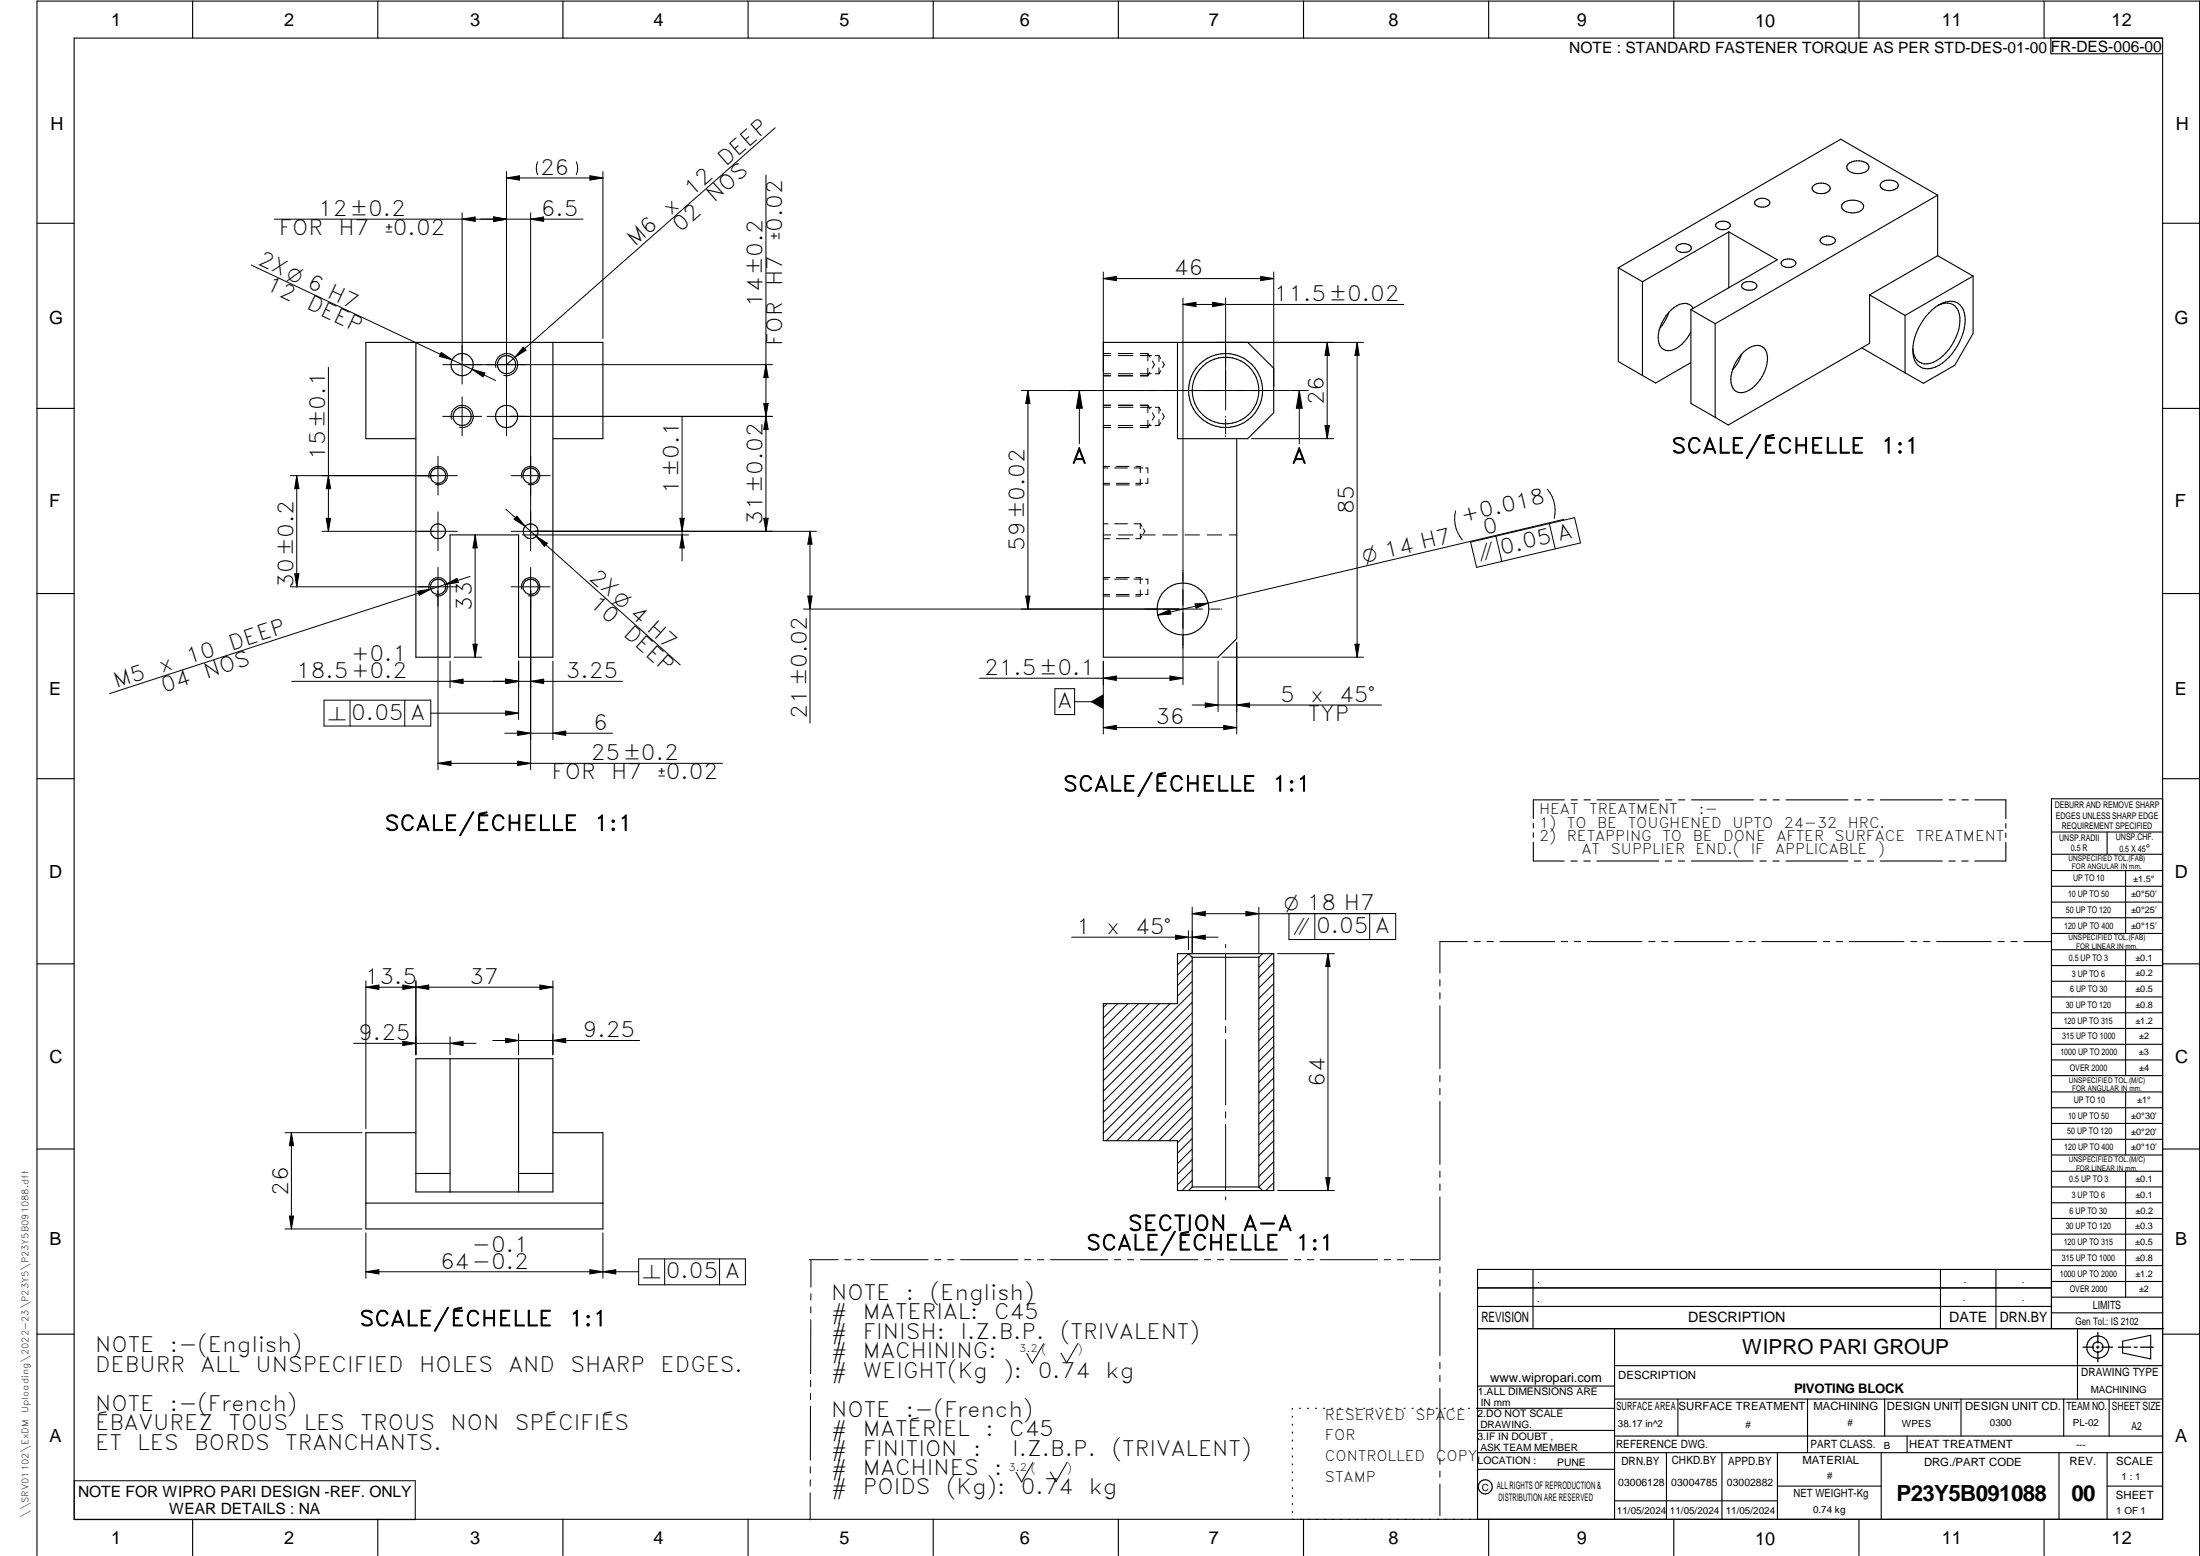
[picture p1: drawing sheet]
<svg xmlns="http://www.w3.org/2000/svg" width="594mm" height="420mm" viewBox="0 0 594 420" stroke-linecap="round" stroke-linejoin="round" font-family="sans-serif">
<g fill="none" stroke="#000" stroke-width=".3">
<path d="M20 10.3h564v400h-564zM52 .3v10M102 .3v10M152 .3v10M202 .3v10M252 .3v10M302 .3v10M352 .3v10M402 .3v10M452 .3v10M502 .3v10M552 .3v10"/>
<path d="M553.8 10.3v4.2h30.2M474.1 54.1a2.81 2.81 0 0 1 3.8 .3 1.4 1.4 0 0 1-1.7 1.5 2.03 2.03 0 0 1-2.4-1.2zM489.7 50.2a3.3 3.3 0 0 1 4.5 .3 1.56 1.56 0 0 1-1.8 1.7l-.6 .1a2.17 2.17 0 0 1-2.5-1.5zM497.6 54.9a4.3 4.3 0 0 1 5.3 0 1.39 1.39 0 0 1-.9 2.3 4 4 0 0 1-4.6-1v-.9zM499 44.3a4.4 4.4 0 0 1 5.4 0 1.38 1.38 0 0 1-1 2.3 3.9 3.9 0 0 1-4.6-1l-.1-.5zM508 49.3a3.4 3.4 0 0 1 4.5 .4 1.21 1.21 0 0 1-1.1 1.6 2.75 2.75 0 0 1-3.7-1.3zM523.2 52.7l-60 34.7M523.2 52.7l-26.1-15.1-60.1 34.7M523.2 52.7v16.3M10 60.3h10M437 72.3v25.3l6.5 3.8M437 72.3l6.5 3.8"/>
<path d="M443.5 76.1v25.3M452.9 66.3a2.81 2.81 0 0 1 3.7 .3 1.37 1.37 0 0 1-1.7 1.6h-.5a1.37 1.37 0 0 1-1.7-1.6zM463.6 60.2a2.77 2.77 0 0 1 3.6 .3 1.38 1.38 0 0 1-1.7 1.5 1.93 1.93 0 0 1-2.2-1.1zM466.8 62.6l13.1 7.5-23.3 13.5M466.8 62.6v15.1M466.8 62.6l-23.3 13.5M470.6 76.5a2.87 2.87 0 0 1 3.7 .4 1.36 1.36 0 0 1-1.7 1.5 1.92 1.92 0 0 1-2.3-1.2zM481.3 70.4a2.77 2.77 0 0 1 3.6 .3 1.35 1.35 0 0 1-1.7 1.5h-.5a1.35 1.35 0 0 1-1.7-1.5zM491.8 64.3a2.81 2.81 0 0 1 3.7 .3 1.4 1.4 0 0 1-1.6 1.5 2.03 2.03 0 0 1-2.4-1.2zM504.9 79.6l9.5 5.6M504.9 79.6v13.1l-38.2 22.1-3.5-2.1M523.2 69l9.6 5.5"/>
<path d="M523.2 69l-18.3 10.6M532.8 74.5v15.5l-5 8.6-8.4 4.9-5-2.8M532.8 74.5l-18.4 10.7M584 60.3h10M112.3 92.5v85h9.2v-33.1h18.5v33.1h9.3v-85M318 92.5v25.9h18.9l7.1-6.9v-12.1l-7.1-6.9h-39v85h31l5.1-5v-54.1M450.7 84.3l-.8 1.8-1.7 2.5M456.6 83.6l6.6 3.8M456.6 83.6v25.3l6.6 3.8M456.6 97.9l-9.5 5.5-3.6-2M457.2 83.3a2.9 2.9 0 0 0-4.4-.7 10.1 10.1 0 0 0-4.8 10.2 2.86 2.86 0 0 0 4.6 1.3 10.6 10.6 0 0 0 4-4.5M463.2 87.4v25.3"/>
<path d="M470.3 95.6l-1.3 2.7-1.2 1.6M470.8 95.1a4.6 4.6 0 0 1 5-1.5 3.9 3.9 0 0 1 1.4 4.1 10.2 10.2 0 0 1-6.4 8.3 2.71 2.71 0 0 1-3.4-2.6 10.7 10.7 0 0 1 3.4-8.3zM502.7 93.9l11.7 6.8M514.4 85.2v15.5M521.8 83.7a6.3 6.3 0 0 1 6.8-1.9 6.2 6.2 0 0 1 1.8 6.8 15.7 15.7 0 0 1-7.7 10.5 4.1 4.1 0 0 1-6.1-3.5 15.2 15.2 0 0 1 5.2-11.9zM523.2 82.5a3.8 3.8 0 0 1 4.1-.3 3.8 3.8 0 0 1 1.9 3.5 13.8 13.8 0 0 1-7.2 12.1 3.7 3.7 0 0 1-3.9-.1 3.7 3.7 0 0 1-1.6-3.6M10 110.3h10M112.3 118.4h-13.5v-25.9h64v25.9h-13.5M584 110.3h10M10 160.3h10M584 160.3h10M10 210.3h10"/>
<path d="M422.4 216h-8.3v5M424.3 216h1.7M427.7 216h1.8M431.2 216h16.8M449.7 216h1.8M453.3 216h1.6M456.8 216h16.7M475.3 216h1.7M478.8 216h1.7M482.3 216h16.7M500.8 216h1.7M504.3 216h1.7"/>
<path d="M507.8 216h16.7M526.3 216h1.7M529.8 216h1.7M533.3 216h8.3v5.1M584 215.7h-30v143.1M584 210.3h10M414.1 222.3v1.3M414.1 224.9v1.2M414.1 227.4v5.1h8.3M424.2 232.5h1.7M427.7 232.5h1.7M431.2 232.5h16.7"/>
<path d="M449.7 232.5h1.7M453.2 232.5h1.7M456.7 232.5h16.7M475.2 232.5h1.8M478.7 232.5h1.7M482.3 232.5h16.7M500.8 232.5h1.6M504.3 232.5h1.7M507.7 232.5h16.8M526.3 232.5h1.7M529.8 232.5h1.7M541.6 227.5v5h-8.3"/>
<path d="M541.6 222.4v1.2M541.6 224.9v1.2M554 224.7h30M554 230.7h30M554 235.1h30M554 239.3h30M569 224.7v6M574 235.1v17M320.9 257.5l1 1M321.9 258.5h18M321.9 258.5v62M339.9 258.5v62"/>
<path d="M340.9 257.5l-1 1M554 243.6h30M554 247.8h30M554 252.1h30M554 256.5h30M574 256.5v33.9M10 260.3h10M297.9 271h20.1v-13.5h26v64h-26v-13.5h-20.1zM554 260.7h30M554 265h30M554 269.2h30M554 273.5h30"/>
<path d="M554 277.7h30M584 260.3h10M112.3 285.9h37v36h-37zM121.5 285.9v36M140 285.9v36M554 282h30M554 286.2h30M554 290.4h30M554 294.9h30M554 299.1h30M574 294.9v17M10 310.3h10"/>
<path d="M112.3 305.9h-13.5v26h64v-26h-13.5M112.3 316.9h9.2M140 316.9h9.3M554 303.4h30M554 307.6h30M554 311.9h30M554 316.3h30M574 316.3v34M584 310.3h10M98.8 324.9h64M321.9 320.5h18M321.9 320.5l-1 1"/>
<path d="M339.9 320.5l1 1M554 320.5h30M554 324.8h30M554 329h30M554 333.2h30M554 337.5h30M399 358.8h185.2M399 352.8h155M399 347.8h155M414 342.8v16M436 358.8v51.5M524 342.8v16"/>
<path d="M539 342.8v16M554 341.8h30M554 346h30M554 350.3h30M554 354.5h30M554 342.8h-155v67.5M561 358.8v19M10 360.3h10M399 374.3h37M436 377.8h148M453.1 377.8v10M488.1 377.8v14.5"/>
<path d="M508.9 377.8v10M529.5 377.8v10M557.3 377.8v10M569.5 377.8v10M573.2 362.2l7.6-1.6v6.3l-7.6-1.6zM584 368.8h-148M584 360.3h10M349 380.3v.3M349 382.4v.3M349 384.6v.3M349 386.7v.3M349 388.8v.3"/>
<path d="M349 391v.3M349 393.1v.3M349 395.3v.3M349 397.4v.3M349 399.5v.3M350.9 380.3h.2M353.1 380.3h.2M355.2 380.3h.3M357.4 380.3h.3M359.6 380.3h.3M361.7 380.3h.3M363.9 380.3h.3"/>
<path d="M366.1 380.3h.3M368.3 380.3h.2M370.4 380.3h.3M372.6 380.3h.3M374.8 380.3h.3M376.9 380.3h.4M379.1 380.3h.3M381.3 380.3h.3M383.4 380.3h.4M385.6 380.3h.3M387.8 380.3h.3M390 380.3h.3"/>
<path d="M392.2 380.3h.3M394.3 380.3h.3M396.5 380.3h.3M398.7 380.3h37.3M399 396.7h37M399 392.3h185M399 386.2h37M436 387.8h148M450 392.3v18M465 392.3v18M480 392.3v18M508 392.3v18"/>
<path d="M515 387.8v4.5M556 392.3v18M569 392.3v18M52 410.3v9.7M102 410.3v9.7M152 410.3v9.7M202 410.3v9.7M252 410.3v9.7M302 410.3v9.7M349 401.7v.3M349 403.8v.4M349 406v.3"/>
<path d="M349 408.1v.3M352 410.3v9.7M402 410.3v9.7M436 405.3h44M452 410.3v9.7M480 401.3h28M502 410.3v9.7M552 410.3v9.7M569 401.3h15M10 420v-419.7h584v419.7"/>
<circle cx="124.8" cy="98.5" r="3"/>
<circle cx="136.8" cy="98.4" r="2.48"/>
<circle cx="124.8" cy="112.5" r="2.46"/>
<circle cx="136.8" cy="112.5" r="3"/>
<circle cx="330.9" cy="105.4" r="9"/>
<circle cx="330.9" cy="105.5" r="10"/>
<circle cx="118.3" cy="128.4" r="2.08"/>
<circle cx="143.3" cy="128.5" r="2.08"/>
<circle cx="118.3" cy="158.4" r="2.06"/>
<circle cx="118.3" cy="143.5" r="2"/>
<circle cx="143.3" cy="143.4" r="1.99"/>
<circle cx="143.3" cy="158.4" r="2.06"/>
<circle cx="319.4" cy="164.5" r="7"/>
<circle cx="566.5" cy="363.7" r="1.39"/>
<circle cx="566.5" cy="363.8" r="3"/>
<circle cx="401.1" cy="401.5" r="1.9"/>
</g>
<g fill="none" stroke="#000" stroke-width=".27">
<path d="M209.3 34.5l-72.5 64M74.1 59.2h83.3M124.8 59.2l3.5-.6v1.2zM124.8 57.4v46.3M133.3 58.6l3.5 .6-3.5 .6zM136.8 48h26M136.8 48l3.5-.5v1.1zM136.8 46.3v71.4M143.3 57.4v91.3M143.3 59.2l3.5-.6v1.2zM145.2 43.7a4.1 4.1 0 0 0 0 3.5M155.6 43.7a4.1 4.1 0 0 1 0 3.5"/>
<path d="M159.3 47.5l3.5 .5-3.5 .6zM162.8 46.3v45.1M206.8 47.3v96.2M67.9 71.6l54.2 25.6M297.9 75.2l3.5-.6v1.2zM297.9 73.4v27M297.9 75.2h46.1M340.4 74.6l3.6 .6-3.6 .6zM344 73.4v31M88.7 99.2v44.3M119.2 95.2l2.9 2-3.4-1zM119.5 98.5h89.1"/>
<path d="M122.1 97.2l11.8 5.5M127.5 99.7l3.4 1-.5 1.1zM133.9 99.2a3 3 0 0 1 2.6-3.7 3 3 0 0 1 3.3 3.2 3 3 0 0 1-3.8 2.6M141.3 93.7l.8 .9-3 1.9zM206.8 98.5l.6 3.4h-1.2zM297.9 95.5h2M297.9 96h2M302 95.5h3.9M302 96h3.9M307.9 95.5h2.1M308 96h2.9M310 95.5l.6 .9"/>
<path d="M310 95.5v1.9M310 99.4v2.1M311.2 97.5l.5 1-.6 .9M312 96h1M313 96v1.6M313 99.3v1.6M313 96l.4 .8M313.9 97.7l.5 .8-.5 .8M319 92.5h49.2M319.4 80.5v104.4M319.4 82.2l3.6-.6v1.2zM319.4 82.2h59.7"/>
<path d="M327.4 81.6l3.6 .6-3.6 .6zM331 80.5v30.2M358.4 92.5l.6 3.5h-1.2zM358.4 92.5v25.9M366.5 92.5l.5 3.5h-1.1zM366.5 92.5v85M119.5 112.4h10.5M121.9 113.2a3 3 0 0 1 2.6-3.7 3 3 0 0 1 3.3 3.2 3 3 0 0 1-3.8 2.7M124.8 107.2v10.5M131.5 112.4h77.1M184.2 112.4v39.1M206.2 109h1.2l-.6 3.4z"/>
<path d="M206.8 112.4l.6 3.6h-1.2zM275.8 105.5h72.4M277.6 105.5v59M277.6 105.5l.5 3.5h-1.1zM291.5 105.5v14.3M291.5 105.5l.8 4.7h-1.6zM297.9 115.4h2M297.9 109.4h2M297.9 101.5h2M297.9 100.9h2M297.9 114.9h2M297.9 110h2"/>
<path d="M302 115.4h3.9M302 101.5h3.9M302 100.9h3.9M302 114.9h3.9M302 110h3.9M305.9 109.4h-3.9M307.9 115.4h2.1M307.9 101.5h2.1M307.9 100.9h3M307.9 114.9h3M308 110h2.9M310 109.4l.6 1"/>
<path d="M310 109.4h-2.1M310 109.4v2.1M310 113.5v1.9M310.5 114.5l-.5 .9M310.5 100.5l-.5 1M311.2 111.5l.5 .9-.6 1.1M311.9 100.9h1.1M311.9 114.9h1.1M312 110h1M313 110v1.6M313 113.3v1.6M313 110l.4 .8"/>
<path d="M313.4 100.1l-.4 .8M313.4 114.1l-.4 .8M313.9 111.7l.5 .7-.5 .9M331 112.4v.2M331 113.2v4M331 117.7v.2M338 118.4h22.1M348.5 105.5h4.8M350.9 105.5l.8 4.7h-1.7zM350.9 105.5v14.3M357.8 114.9h1.2l-.6 3.5zM78.4 128.4h45.1"/>
<path d="M80.1 128.4l.6 3.6h-1.1zM80.1 128.4v30.1M88.1 140h1.2l-.6 3.5zM88.7 128.4l.6 3.6h-1.2zM115.9 129.1a2.49 2.49 0 0 1 2.1-3.1 2.49 2.49 0 0 1 2.7 2.6 2.49 2.49 0 0 1-3.1 2.3M118.3 123.2v10.5M118.3 138.2v10.5M136.6 137.5l47.1 42M138 128.4h10.5M139.6 139.4l2.2 2.7-3-1.9zM140.9 129.1a2.49 2.49 0 0 1 2.1-3.1 2.49 2.49 0 0 1 2.8 2.6 2.49 2.49 0 0 1-3.1 2.3M183.6 140h1.2l-.6 3.5z"/>
<path d="M206.2 140h1.2l-.6 3.5zM297.9 126.4h1.3M297.9 130.5h1.8M297.9 125.9h1.8M297.9 130.9h1.8M301 126.4h3.5M301.4 130.5h3.5M301.4 125.9h3.5M301.4 130.9h3.5M306.2 126.4h2.4M306.7 130.5h1.9M306.7 125.9h1.2v1.7"/>
<path d="M307.9 129.3v1.6h-1.2M309.3 126.4h.7v1.3M310 129.2v1.3h-.7M393.1 138a9 9 0 0 0 1.8 7.8M417.9 132.1a8.9 8.9 0 0 1 1.8 7.9M78.4 158.5h45.1M79.6 154.9h1.1l-.6 3.6zM112.8 159.6l3.5-.5-3.1 1.6zM115.9 159.1a2.5 2.5 0 0 1 2.2-3.1 2.5 2.5 0 0 1 2.7 2.7 2.5 2.5 0 0 1-3.2 2.2M116.3 159.1l-86.7 28.2M118.3 153.2v54.7M120.3 157.8l3.1-1.6 .4 1.1z"/>
<path d="M123.5 143.5h-36.6M126.9 155.7l-10.6 3.4M128.3 144.4l.6 3.6h-1.2zM128.3 144.4v33.1M138 158.5h10.5M138 143.5h82.5M140.9 159.1a2.5 2.5 0 0 1 2.2-3.1 2.5 2.5 0 0 1 2.7 2.7 2.5 2.5 0 0 1-3.1 2.2M141.1 144.4h44.8M143.3 153.2v54.7M144.8 144.8l3 1.9-.8 .8zM184.2 144.4l.6 3.6h-1.2zM218.7 143.5l.6 3.4h-1.2z"/>
<path d="M218.7 143.5v51.7M297.9 141.4h1.3M297.9 156.4h1.3M297.9 145.5h1.8M297.9 156h1.8M297.9 144.4h2M301 141.4h3.5M301 156.4h3.5M301.4 145.5h3.5M301.4 156h3.5M302 144.4h3.9M306.2 141.4h1.7"/>
<path d="M306.2 156.4h2.4M306.7 145.5h1.2M306.7 156h1.2v1.6M307.9 141.4l.4 .7M307.9 159.3v1.7h-1.2M307.9 141.4v1.4M307.9 144.1v1.4M308 144.4h3.9M308.3 144.8l-.4 .7M308.8 142.8l.4 .7-.5 .6M309.3 156.4h.7v1.3M310 159.1v1.4h-.7"/>
<path d="M314 144.4h4M320 144.4h3.9M326 144.4h3.9M332 144.4h2M397.1 146.4l28.1-6.6 1.6 6.8-28.1 6.6zM403.9 144.8l1.6 6.8M418.4 141.4l1.6 6.8M422.3 140.3l-96 22.6M121.5 178.5v7.2M122.6 177.5h7.4M127.7 173.9h1.2l-.6 3.6zM140 178.5v15.8"/>
<path d="M149.3 178.5v21.2M217 164.5h107.7M218.1 161h1.2l-.6 3.5zM277 161h1.1l-.5 3.5zM297.9 160.5h1.8M297.9 161h1.8M297.9 178.5v19.7M301.4 160.5h3.5M301.4 161h3.5M306.7 160.5h1.9M312.6 166.1l3.3-1.4 .3 1.1zM322.7 163.1l3.6-.2-3.3 1.3z"/>
<path d="M326.3 162.9l-13.7 3.2M326.4 164.5h.2M326.9 164.5h2.5M328.9 178.5v13.7M329.8 164.5h.1M330 177.5h38.2M334 173.5v24.7M365.9 173.9h1.1l-.5 3.6zM78.8 184h89.3M87.5 189.1h28.8v6.9h-28.8zM94.5 189.1v6.9M109.3 189.1v6.9"/>
<path d="M116.3 192.6h23.7M121.5 184l3.5-.6v1.2zM136.3 198h29.1M136.6 183.4l3.4 .6-3.4 .6zM136.6 192l3.4 .6-3.4 .5zM139.8 197.4l3.5 .6-3.5 .6zM143.3 184l3.5-.6v1.2zM149.3 198l3.5-.6v1.2zM264.5 183.1h54.9M284.9 186h5.3v7h-5.3zM290.2 189.5h7.7M297.9 196.5l3.5-.6v1.1z"/>
<path d="M297.9 183.1l3.5-.6v1.2zM297.9 196.5h36.1M315.9 182.5l3.5 .6-3.5 .6zM321.9 190.4h51.1M325.5 189.8l3.4 .6-3.4 .6zM330.4 195.9l3.6 .6-3.6 .5zM334 190.4l3.4-.6v1.2zM118.3 206.1h76.8M118.3 206.1l3.5-.6v1.2zM139.8 205.5l3.5 .6-3.5 .6zM289.4 253.1h39.5M317.5 252.5l3.4 .6-3.4 .6z"/>
<path d="M318.1 257.5l-.1 .2M320.9 251.3v5.2M321 257.5l-3 3M321.9 253.1l3.6-.6v1.2zM321.9 245v12.5M321.9 246.7h50.5M321.9 246.7l3.6-.6v1.2zM321.9 259.3l-3.9 4.1M331 255v.9M331 257.7v17.7M336.5 246.1l3.4 .6-3.4 .6zM339.9 245v12.5"/>
<path d="M343.6 257.5l-3.7 3.7M344 260l-4.1 3.9M345 257.5h15.3M348.1 246.7h28.8v7h-28.8zM355 246.7v7M358.6 257.5l.5 3.5h-1.1zM358.6 257.5v64M369.9 246.7v7M396.2 254.3h-7.4v8.5M398.1 254.3h1.6M401.5 254.3h1.8M405 254.3h14.8"/>
<path d="M421.6 254.3h1.7M425.1 254.3h1.7M428.6 254.3h14.8M445.2 254.3h1.7M448.7 254.3h1.7M452.2 254.3h14.8M468.8 254.3h1.7M472.3 254.3h1.7M475.8 254.3h14.8M492.4 254.3h1.7M495.8 254.3h1.8M499.4 254.3h14.7"/>
<path d="M516 254.3h1.6M519.4 254.3h1.8M522.9 254.3h14.8M539.5 254.3h1.7M543 254.3h1.7M546.5 254.3h7.4M98.8 266.6l3.5-.6v1.2zM98.8 264.8v40M98.8 266.6h50.5M108.8 266l7 1.2v-1.2l-7 1.2zM112.3 264.8v20M121.5 280v4.8"/>
<path d="M140 279.2v5.6M145.8 266l3.5 .6-3.5 .6zM149.3 264.8v20M299 271l-1.1 1M301.8 271l-3.9 3.9M304.6 271l-6.7 6.7M307.5 271l-9.6 9.5M310.3 271l-12.4 12.3M313.1 271l-15.2 15.2M315.9 271l-18 18M321.9 267.8l-24 24M321.9 270.6l-24 24"/>
<path d="M321.9 273.5l-24 24M321.9 276.3l-24 24M321.9 279.1l-24 24M321.9 262.2l-3.9 3.9M321.9 265l-3.9 4M331 277.2v1.7M344 271.3l-4.1 4M344 262.8l-4.1 4M344 265.6l-4.1 4M344 268.4l-4.1 4.1M344 274.1l-4.1 4M344 276.9l-4.1 4"/>
<path d="M344 279.8l-4.1 4M388.8 264.5v1.8M388.8 268.1v1.6M388.8 271.6v17M95.5 281.7h33.1M108.8 281.2l3.5 .5-3.5 .6zM121.5 281.7l3.5-.5v1.1zM133 281h39.7M136.6 280.4l3.4 .6-3.4 .6zM149.3 281l3.5-.6v1.2zM321.9 298.9l-9 9.1M321.9 296.1l-11.9 11.9"/>
<path d="M321.9 293.3l-14.7 14.7M321.9 290.4l-17.5 17.6M321.9 282l-24 24M321.9 287.6l-20.3 20.4M321.9 284.8l-23.2 23.2M331 280.7v17.7M344 285.4l-4.1 4M344 288.2l-4.1 4.1M344 296.7l-4.1 4M344 282.6l-4.1 4M344 291.1l-4.1 4M344 293.9l-4.1 4"/>
<path d="M344 299.6l-4.1 4M388.8 290.4v1.7M388.8 293.9v1.7M388.8 297.4v17M77 305.9h20.7M78.7 305.9v26M78.7 305.9l.6 3.5h-1.2zM321.9 318.7l-2.7 2.8M321.9 304.6l-3.9 4M321.9 307.4l-3.9 4M321.9 310.3l-3.9 3.9M321.9 313.1l-3.9 4"/>
<path d="M321.9 315.9l-3.9 4M321.9 301.8l-6.2 6.2M331 300.2v1.7M331 303.7v17.7M344 319.4l-2.2 2.1M344 316.5l-4 4M344 302.4l-4.1 4M344 305.2l-4.1 4M344 308.1l-4.1 3.9M344 310.9l-4.1 4M344 313.7l-4.1 4M358 318h1.1l-.5 3.5z"/>
<path d="M388.8 316.2v1.7M388.8 319.7v1.7M77 331.9h20.7M78.1 328.4h1.2l-.6 3.5zM98.8 332.9v12.3M162.8 332.9v12.3M172.5 339.9h28.8v7h-28.8zM179.5 339.9v7M194.3 339.9v7M331 323.2v.8M345 321.5h15.3M388.8 323.2v17.1"/>
<path d="M98.8 343.4l3.5-.5v1.1zM98.8 343.4h73.7M159.3 342.9l3.5 .5-3.5 .6zM162.8 343.4l3.5-.5v1.1zM218.6 340.1h7.7M218.9 352.8v1.7M218.9 356.4v14.5M219 340.3v7.3M219 349.3l-.1 1.8M228.1 340.1h1.7M231.6 340.1h1.7M235.1 340.1h15.5"/>
<path d="M252.4 340.1h1.7M255.9 340.1h1.7M259.4 340.1h15.5M276.7 340.1h1.7M280.2 340.1h1.7M283.7 340.1h15.5M300.9 340.1h1.8M304.5 340.1h1.6M308 340.1h15.5M325.2 340.1h1.7M328.8 340.1h1.6M332.2 340.1h15.5"/>
<path d="M349.5 340.1h1.7M353 340.1h1.7M356.5 340.1h15.5M373.8 340.1h1.7M377.3 340.1h1.7M380.8 340.1h7.7M388.8 342.1v1.6M388.8 345.6v1.7M388.8 349v17.1M218.9 376.2v1.7M218.9 379.7l-.1 14.6M218.9 372.7v1.7"/>
<path d="M281.8 362.8l-3 5.3-1.6-2.6M291.1 362.8l-3.1 5.2-1.5-2.6M388.8 367.9v1.7M388.8 371.4v1.7M388.8 374.9v17M20.1 399.8h92v10.5h-92zM218.8 396.1v1.7M218.8 399.6v1.7M278.9 394.9l-3 5.3-1.5-2.6M288.2 394.8l-3 5.3-1.6-2.6M388.8 393.7v1.7M388.8 397.2v1.7"/>
<path d="M218.8 403.1v7.3M388.8 400.7v8.6"/>
</g>
<path d="M566.5 359.7v3M562.5 363.8h2.9M566.1 363.8h.7M566.5 363.4v.7M566.5 364.9v2.8M567.6 363.8h2.9M572 363.8h3.4M576.3 363.8h.8M578 363.8h3.5" fill="none" stroke="#000" stroke-width=".34"/>
<g fill="#000">
<path d="M124.8 59.2l3.5-.6v1.2zM133.3 58.6l3.5 .6-3.5 .6zM136.8 48l3.5-.5v1.1zM143.3 59.2l3.5-.6v1.2zM159.3 47.5l3.5 .5-3.5 .6zM297.9 75.2l3.5-.6v1.2zM340.4 74.6l3.6 .6-3.6 .6zM119.2 95.2l2.9 2-3.4-1zM141.3 93.7l.8 .9-3 1.9zM319.4 82.2l3.6-.6v1.2zM327.4 81.6l3.6 .6-3.6 .6zM358.4 92.5l.6 3.5h-1.2z"/>
<path d="M366.5 92.5l.5 3.5h-1.1zM127.5 99.7l3.4 1-.5 1.1zM206.8 112.4l.6 3.6h-1.2zM206.2 109h1.2l-.6 3.4zM206.8 98.5l.6 3.4h-1.2zM277.6 105.5l.5 3.5h-1.1zM291.5 105.5l.8 4.7h-1.6zM350.9 105.5l.8 4.7h-1.7zM357.8 114.9h1.2l-.6 3.5zM80.1 128.4l.6 3.6h-1.1zM88.1 140h1.2l-.6 3.5zM88.7 128.4l.6 3.6h-1.2z"/>
<path d="M183.6 140h1.2l-.6 3.5zM206.2 140h1.2l-.6 3.5zM79.6 154.9h1.1l-.6 3.6zM112.8 159.6l3.5-.5-3.1 1.6zM120.3 157.8l3.1-1.6 .4 1.1zM128.3 144.4l.6 3.6h-1.2zM139.6 139.4l2.2 2.7-3-1.9zM144.8 144.8l3 1.9-.8 .8zM184.2 144.4l.6 3.6h-1.2zM218.7 143.5l.6 3.4h-1.2zM127.7 173.9h1.2l-.6 3.6zM218.1 161h1.2l-.6 3.5z"/>
<path d="M277 161h1.1l-.5 3.5zM312.6 166.1l3.3-1.4 .3 1.1zM322.7 163.1l3.6-.2-3.3 1.3zM365.9 173.9h1.1l-.5 3.6zM121.5 184l3.5-.6v1.2zM136.6 183.4l3.4 .6-3.4 .6zM136.6 192l3.4 .6-3.4 .5zM139.8 197.4l3.5 .6-3.5 .6zM143.3 184l3.5-.6v1.2zM149.3 198l3.5-.6v1.2zM294.5 189.5l3.4-2v4zM297.9 196.5l3.5-.6v1.1z"/>
<path d="M297.9 183.1l3.5-.6v1.2zM315.9 182.5l3.5 .6-3.5 .6zM325.5 189.8l3.4 .6-3.4 .6zM330.4 195.9l3.6 .6-3.6 .5zM334 190.4l3.4-.6v1.2zM118.3 206.1l3.5-.6v1.2zM139.8 205.5l3.5 .6-3.5 .6zM317.5 252.5l3.4 .6-3.4 .6zM321.9 246.7l3.6-.6v1.2zM321.9 253.1l3.6-.6v1.2zM336.5 246.1l3.4 .6-3.4 .6zM98.8 266.6l3.5-.6v1.2z"/>
<path d="M108.8 266l3.5 .6-3.5 .6zM112.3 266.6l3.5-.6v1.2zM145.8 266l3.5 .6-3.5 .6zM358.6 257.5l.5 3.5h-1.1zM108.8 281.2l3.5 .5-3.5 .6zM121.5 281.7l3.5-.5v1.1zM136.6 280.4l3.4 .6-3.4 .6zM149.3 281l3.5-.6v1.2zM78.7 305.9l.6 3.5h-1.2zM358 318h1.1l-.5 3.5zM78.1 328.4h1.2l-.6 3.5zM98.8 343.4l3.5-.5v1.1z"/>
<path d="M159.3 342.9l3.5 .5-3.5 .6zM162.8 343.4l3.5-.5v1.1z"/>
</g>
<g font-size="6">
<text x="512.1" y="405.2">P23Y5B091088</text>
<text x="559.4" y="405.2">00</text>
</g>
<g font-size="5.7">
<text x="145.8" y="47.2">26</text>
<text x="196" y="45.2" transform="rotate(-41 196 45.2)">DEEP</text>
<text x="186.9" y="53.1" transform="rotate(-41 186.9 53.1)">12</text>
<text x="85.9" y="58.3">12±0.2</text>
<text x="146" y="58.3">6.5</text>
<text x="181.1" y="58.3" transform="rotate(-41 181.1 58.3)">x</text>
<text x="192.8" y="54.9" transform="rotate(-41 192.8 54.9)">NOS</text>
<text x="75.3" y="63.5">FOR</text>
<text x="91.4" y="63.5">H7</text>
<text x="183.8" y="62.9" transform="rotate(-41 183.8 62.9)">02</text>
<text x="69.3" y="71.3" transform="rotate(25 69.3 71.3)">2XO 6 H7</text>
<text x="171.4" y="66.8" transform="rotate(-41 171.4 66.8)">M6</text>
<text x="211.2" y="77.3" transform="rotate(-90 211.2 77.3)">H7</text>
<text x="317" y="74.3">46</text>
<text x="71.5" y="78.1" transform="rotate(25 71.5 78.1)">12</text>
<text x="82.5" y="83.3" transform="rotate(25 82.5 83.3)">DEEP</text>
<text x="205.9" y="82.8" transform="rotate(-90 205.9 82.8)">14±0.2</text>
<text x="344" y="81.3">11.5±0.02</text>
<text x="211.2" y="93.4" transform="rotate(-90 211.2 93.4)">FOR</text>
<text x="357.5" y="109.4" transform="rotate(-90 357.5 109.4)">26</text>
<text x="87.8" y="124.1" transform="rotate(-90 87.8 124.1)">15±0.1</text>
<text x="289.4" y="125.1">A</text>
<text x="348.8" y="125.1">A</text>
<text x="451.4" y="122.4">SCALE/ÉCHELLE</text>
<text x="507.9" y="122.4">1:1</text>
<text x="183.3" y="133.4" transform="rotate(-90 183.3 133.4)">1±0.1</text>
<text x="205.9" y="141.8" transform="rotate(-90 205.9 141.8)">31±0.02</text>
<text x="365.6" y="138.9" transform="rotate(-90 365.6 138.9)">85</text>
<text x="395" y="141.1" transform="rotate(-13 395 141.1)">+0.018</text>
<text x="276.7" y="148.8" transform="rotate(-90 276.7 148.8)">59±0.02</text>
<text x="400.9" y="144.4" transform="rotate(-13 400.9 144.4)">0</text>
<text x="79.3" y="158.7" transform="rotate(-90 79.3 158.7)">30±0.2</text>
<text x="158.9" y="156.2" transform="rotate(42 158.9 156.2)">2XO 4 H7</text>
<text x="127.4" y="164.9" transform="rotate(-90 127.4 164.9)">33</text>
<text x="159" y="163.4" transform="rotate(42 159 163.4)">10</text>
<text x="168.1" y="171.4" transform="rotate(42 168.1 171.4)">DEEP</text>
<text x="51" y="179.4" transform="rotate(-18 51 179.4)">10</text>
<text x="62.5" y="175.7" transform="rotate(-18 62.5 175.7)">DEEP</text>
<text x="94.8" y="178.6">+0.1</text>
<text x="31.4" y="185.8" transform="rotate(-18 31.4 185.8)">M5</text>
<text x="43.6" y="181.8" transform="rotate(-18 43.6 181.8)">x</text>
<text x="55.7" y="183.4" transform="rotate(-18 55.7 183.4)">NOS</text>
<text x="80" y="183.1">18.5+0.2</text>
<text x="152.8" y="183.1">3.25</text>
<text x="265.8" y="182.2">21.5±0.1</text>
<text x="44.3" y="187.1" transform="rotate(-18 44.3 187.1)">04</text>
<text x="285.5" y="191.2">A</text>
<text x="345.7" y="189.5">5</text>
<text x="353.9" y="189.5">x</text>
<text x="361.6" y="189.5">45°</text>
<text x="94.9" y="194.3">0.05 A</text>
<text x="160.2" y="197.1">6</text>
<text x="217.8" y="194" transform="rotate(-90 217.8 194)">21±0.02</text>
<text x="312" y="195.6">36</text>
<text x="353.2" y="194.8">TYP</text>
<text x="159.5" y="205.2">25±0.2</text>
<text x="149" y="210.5">FOR</text>
<text x="165.1" y="210.5">H7</text>
<text x="287.1" y="213.7">SCALE/ÉCHELLE</text>
<text x="343.6" y="213.7">1:1</text>
<text x="103.9" y="224.3">SCALE/ÉCHELLE</text>
<text x="160.4" y="224.3">1:1</text>
<text x="355.4" y="251.9">0.05 A</text>
<text x="290.6" y="252.2">1</text>
<text x="298.8" y="252.2">x</text>
<text x="306.6" y="252.2">45°</text>
<text x="98.5" y="265.7">13.5</text>
<text x="126.8" y="265.7">37</text>
<text x="96.8" y="280.9">9.25</text>
<text x="157.4" y="280.1">9.25</text>
<text x="357.7" y="293.5" transform="rotate(-90 357.7 293.5)">64</text>
<text x="77.8" y="322.8" transform="rotate(-90 77.8 322.8)">26</text>
<text x="304.6" y="332.3">SECTION</text>
<text x="335.6" y="332.3">A-A</text>
<text x="127.4" y="338">-0.1</text>
<text x="293.3" y="337.6">SCALE/ÉCHELLE</text>
<text x="349.9" y="337.6">1:1</text>
<text x="118.8" y="342.6">64-0.2</text>
<text x="179.8" y="345.2">0.05 A</text>
<text x="224.4" y="351">NOTE</text>
<text x="244.6" y="351">:</text>
<text x="251.1" y="351">(English)</text>
<text x="97.1" y="358.1">SCALE/ÉCHELLE</text>
<text x="153.6" y="358.1">1:1</text>
<text x="224.4" y="356.3">#</text>
<text x="233" y="356.3">MATERIAL:</text>
<text x="268.5" y="356.3">C45</text>
<text x="25.7" y="365.2">NOTE</text>
<text x="45.9" y="365.2">:-(English)</text>
<text x="224.4" y="361.5">#</text>
<text x="233" y="361.5">FINISH:</text>
<text x="259.4" y="361.5">I.Z.B.P.</text>
<text x="286.3" y="361.5">(TRIVALENT)</text>
<text x="25.7" y="370.4">DEBURR</text>
<text x="54.1" y="370.4">ALL</text>
<text x="69" y="370.4">UNSPECIFIED</text>
<text x="113.2" y="370.4">HOLES</text>
<text x="137.3" y="370.4">AND</text>
<text x="154" y="370.4">SHARP</text>
<text x="178.4" y="370.4">EDGES.</text>
<text x="224.4" y="366.8">#</text>
<text x="233" y="366.8">MACHINING:</text>
<text x="224.4" y="372">#</text>
<text x="233" y="372">WEIGHT(Kg</text>
<text x="271" y="372">):</text>
<text x="280.2" y="372">0.74</text>
<text x="298.5" y="372">kg</text>
<text x="25.7" y="380.9">NOTE</text>
<text x="45.9" y="380.9">:-(French)</text>
<text x="224.4" y="382.5">NOTE</text>
<text x="244.6" y="382.5">:-(French)</text>
<text x="25.7" y="386.2">ÉBAVUREZ</text>
<text x="61.7" y="386.2">TOUS</text>
<text x="82" y="386.2">LES</text>
<text x="97.3" y="386.2">TROUS</text>
<text x="121.6" y="386.2">NON</text>
<text x="139" y="386.2">SPÉCIFIÉS</text>
<text x="224.4" y="387.8">#</text>
<text x="233" y="387.8">MATÉRIEL</text>
<text x="266.1" y="387.8">:</text>
<text x="272.5" y="387.8">C45</text>
<text x="25.7" y="391.4">ET</text>
<text x="37.1" y="391.4">LES</text>
<text x="52.4" y="391.4">BORDS</text>
<text x="77" y="391.4">TRANCHANTS.</text>
<text x="224.4" y="393">#</text>
<text x="233" y="393">FINITION</text>
<text x="262.8" y="393">:</text>
<text x="273.3" y="393">I.Z.B.P.</text>
<text x="300.2" y="393">(TRIVALENT)</text>
<text x="224.4" y="398.3">#</text>
<text x="233" y="398.3">MACHINES</text>
<text x="268.5" y="398.3">:</text>
<text x="224.4" y="403.5">#</text>
<text x="233" y="403.5">POIDS</text>
<text x="255.5" y="403.5">(Kg):</text>
<text x="275.7" y="403.5">0.74</text>
<text x="294" y="403.5">kg</text>
</g>
<text font-size="5.6" x="470.5" y="365.5">WIPRO PARI GROUP</text>
<g font-size="5.4">
<text x="104" y="63.5">u0.02</text>
<text x="211.2" y="64.8" transform="rotate(-90 211.2 64.8)">u0.02</text>
<text x="368.4" y="152" transform="rotate(-13 368.4 152)">O 14 H7</text>
<text x="399.6" y="151.2" transform="rotate(-13 399.6 151.2)">i 0.05 A</text>
<text x="88.6" y="194.3">n</text>
<text x="177.6" y="210.5">u0.02</text>
<text x="346.8" y="245.8">O 18 H7</text>
<text x="349.3" y="251.9">i</text>
<text x="173.6" y="345.2">n</text>
</g>
<g font-size="4.9">
<text x="30" y="6.9">1</text>
<text x="76.7" y="6.9">2</text>
<text x="127" y="6.9">3</text>
<text x="176.5" y="6.9">4</text>
<text x="226.7" y="6.9">5</text>
<text x="275.4" y="6.9">6</text>
<text x="326.4" y="6.9">7</text>
<text x="375" y="6.9">8</text>
<text x="425.8" y="6.9">9</text>
<text x="473.9" y="7.3">10</text>
<text x="524.3" y="6.9">11</text>
<text x="570.2" y="6.9">12</text>
<text x="13.6" y="35.1">H</text>
<text x="587.6" y="35.1">H</text>
<text x="13.2" y="87.5">G</text>
<text x="587.2" y="87.5">G</text>
<text x="13.2" y="137">F</text>
<text x="587.2" y="137">F</text>
<text x="13.2" y="187.6">E</text>
<text x="587.2" y="187.6">E</text>
<text x="13.2" y="237">D</text>
<text x="587.2" y="237">D</text>
<text x="13.4" y="287.1">C</text>
<text x="587.4" y="287.1">C</text>
<text x="13.4" y="336.2">B</text>
<text x="587.4" y="336.2">B</text>
<text x="13.4" y="389.3">A</text>
<text x="587.4" y="389.3">A</text>
<text x="30" y="416.9">1</text>
<text x="76.7" y="416.9">2</text>
<text x="127" y="416.9">3</text>
<text x="176.5" y="416.9">4</text>
<text x="226.7" y="416.9">5</text>
<text x="275.4" y="416.9">6</text>
<text x="326.4" y="416.9">7</text>
<text x="375" y="416.9">8</text>
<text x="425.8" y="416.9">9</text>
<text x="473.9" y="417.3">10</text>
<text x="524.3" y="416.9">11</text>
<text x="570.2" y="416.9">12</text>
</g>
<g font-size="4.2">
<text x="423.7" y="14.3">NOTE : STANDARD FASTENER TORQUE AS PER STD-DES-01-00</text>
<text x="553.8" y="14">FR-DES-006-00</text>
<text x="21.1" y="404.3">NOTE FOR WIPRO PARI DESIGN -REF. ONLY</text>
<text x="45.7" y="408.8">WEAR DETAILS : NA</text>
</g>
<g font-size="3.9">
<text x="415.6" y="219.9">HEAT</text>
<text x="429.2" y="219.9">TREATMENT</text>
<text x="458.8" y="219.9">:-</text>
<text x="415.6" y="223.5">1)</text>
<text x="415.6" y="227.1">2)</text>
<text x="423.1" y="223.5">TO</text>
<text x="423.1" y="227.1">RETAPPING</text>
<text x="431.3" y="223.5">BE</text>
<text x="439.5" y="223.5">TOUGHENED</text>
<text x="448.9" y="227.1">TO</text>
<text x="457.1" y="227.1">BE</text>
<text x="465.3" y="227.1">DONE</text>
<text x="467.8" y="223.5">UPTO</text>
<text x="479.7" y="227.1">AFTER</text>
<text x="481.7" y="223.5">24-32</text>
<text x="495.4" y="227.1">SURFACE</text>
<text x="499" y="223.5">HRC.</text>
<text x="517.4" y="227.1">TREATMENT</text>
<text x="427.1" y="230.7">AT</text>
<text x="435" y="230.7">SUPPLIER</text>
<text x="457.9" y="230.7">END.(</text>
<text x="472.8" y="230.7">IF</text>
<text x="479.3" y="230.7">APPLICABLE</text>
<text x="507.1" y="230.7">)</text>
<text x="400" y="357.1">REVISION</text>
<text x="455.9" y="357.1">DESCRIPTION</text>
<text x="526.4" y="357.1">DATE</text>
<text x="540" y="357.1">DRN.BY</text>
<text x="357.8" y="383.3">RESERVED</text>
<text x="382.3" y="383.3">SPACE</text>
<text x="357.8" y="388.9">FOR</text>
<text x="357.8" y="394.5">CONTROLLED</text>
<text x="387.8" y="394.5">COPY</text>
<text x="357.8" y="400">STAMP</text>
</g>
<text font-size="3.6" x="484.5" y="376.1">PIVOTING BLOCK</text>
<text font-size="3.5" x="402.4" y="373.3">www.wipropari.com</text>
<g font-size="3.1">
<text x="565.1" y="353.5">LIMITS</text>
<text x="562" y="371.7">DRAWING TYPE</text>
<text x="437" y="372.3">DESCRIPTION</text>
<text x="436.5" y="380.8">SURFACE AREA</text>
<text x="453.3" y="380.8">SURFACE TREATMENT</text>
<text x="489.7" y="380.8">MACHINING</text>
<text x="509.5" y="380.8">DESIGN UNIT</text>
<text x="530.6" y="380.8">DESIGN UNIT CD.</text>
<text x="558" y="380.6">TEAM NO.</text>
<text x="570.3" y="380.7">SHEET SIZE</text>
<text x="575.6" y="386.1">A2</text>
<text x="436.4" y="391.1">REFERENCE DWG.</text>
<text x="437.8" y="395.5">DRN.BY</text>
<text x="451.4" y="395.4">CHKD.BY</text>
<text x="466.6" y="395.5">APPD.BY</text>
<text x="486.7" y="395.4">MATERIAL</text>
<text x="488.9" y="390.9">PART CLASS.</text>
<text x="515.6" y="390.9">HEAT TREATMENT</text>
<text x="519.6" y="395.9">DRG./PART CODE</text>
<text x="558.9" y="395.5">REV.</text>
<text x="571.4" y="395.6">SCALE</text>
<text x="484.3" y="404.2">NET WEIGHT-Kg</text>
<text x="571.4" y="404.7">SHEET</text>
</g>
<text font-size="3" x="579.5" y="230.1">°</text>
<g font-size="2.8">
<text x="560.4" y="357.7">Gen Tol.: IS 2102</text>
<text x="275.2" y="365">3.2 (</text>
<text x="291" y="365.5">)</text>
<text x="399.1" y="376.6">1.ALL DIMENSIONS ARE</text>
<text x="399" y="382.7">2.DO NOT SCALE</text>
<text x="399" y="388.7">3.IF IN DOUBT ,</text>
<text x="399" y="395.4">LOCATION :</text>
<text x="420.5" y="396">PUNE</text>
<text x="272.3" y="397.1">3.2 (</text>
<text x="288.1" y="397.6">)</text>
<text x="404.2" y="402">ALL RIGHTS OF REPRODUCTION &amp;</text>
<text x="437" y="401.2">03006128</text>
<text x="451.3" y="401.2">03004785</text>
<text x="466.3" y="401.2">03002882</text>
<text x="404.7" y="405.4">DISTRIBUTION ARE RESERVED</text>
</g>
<g font-size="2.7">
<text x="564.6" y="376.2">MACHINING</text>
<text x="399.9" y="379.7">IN mm</text>
<text x="399.7" y="385.7">DRAWING.</text>
<text x="436.9" y="385.4">38.17 in^2</text>
<text x="471.4" y="385.5">#</text>
<text x="498.9" y="385">#</text>
<text x="513.6" y="385.3">WPES</text>
<text x="537.3" y="385.1">0300</text>
<text x="559.7" y="385.1">PL-02</text>
<text x="399.7" y="391.8">ASK TEAM MEMBER</text>
<text x="508.7" y="391.2">B</text>
<text x="560.6" y="391.1">---</text>
<text x="493.4" y="399.5">#</text>
<text x="572.8" y="399.7">1 : 1</text>
<text x="400.1" y="402.5">C</text>
<text x="436.6" y="408.7">11/05/2024</text>
<text x="450.9" y="408.8">11/05/2024</text>
<text x="466" y="408.9">11/05/2024</text>
<text x="489.6" y="408.5">0.74 kg</text>
<text x="571.4" y="408.7">1 OF 1</text>
</g>
<g font-size="2.5">
<text x="554.9" y="218.3">DEBURR AND REMOVE SHARP</text>
<text x="555.2" y="221">EDGES UNLESS SHARP EDGE</text>
<text x="556.1" y="227.1">UNSP.RADII</text>
<text x="556.8" y="223.8">REQUIREMENT SPECIFIED</text>
<text x="571.4" y="226.9">UNSP.CHF.</text>
<text x="559.2" y="229.9">0.5 R</text>
<text x="572.3" y="230.1">0.5 X 45</text>
<text x="559.8" y="238">UP TO 10</text>
<text x="576.1" y="238.1">±1.5°</text>
<text x="558.5" y="242.2">10 UP TO 50</text>
<text x="575.5" y="242.3">±0°50'</text>
<text x="557.4" y="250.7">120 UP TO 400</text>
<text x="557.9" y="246.5">50 UP TO 120</text>
<text x="575.5" y="250.7">±0°15'</text>
<text x="575.5" y="246.5">±0°25'</text>
<text x="558.7" y="259.4">0.5 UP TO 3</text>
<text x="559.5" y="263.7">3 UP TO 6</text>
<text x="576.6" y="263.6">±0.2</text>
<text x="576.6" y="259.4">±0.1</text>
<text x="559" y="267.9">6 UP TO 30</text>
<text x="576.6" y="267.9">±0.5</text>
<text x="557.8" y="272.2">30 UP TO 120</text>
<text x="576.6" y="272.2">±0.8</text>
<text x="556.9" y="280.7">315 UP TO 1000</text>
<text x="557.3" y="276.4">120 UP TO 315</text>
<text x="576.6" y="276.4">±1.2</text>
<text x="577.7" y="280.7">±2</text>
<text x="556.4" y="284.9">1000 UP TO 2000</text>
<text x="577.6" y="284.9">±3</text>
<text x="558.9" y="289.2">OVER 2000</text>
<text x="577.7" y="289.3">±4</text>
<text x="560" y="297.9">UP TO 10</text>
<text x="577.1" y="297.9">±1°</text>
<text x="558.5" y="302.1">10 UP TO 50</text>
<text x="575.5" y="302.1">±0°30'</text>
<text x="557.4" y="310.6">120 UP TO 400</text>
<text x="558.2" y="306.3">50 UP TO 120</text>
<text x="575.5" y="310.6">±0°10'</text>
<text x="575.5" y="306.4">±0°20'</text>
<text x="558.8" y="319.2">0.5 UP TO 3</text>
<text x="559.4" y="323.4">3 UP TO 6</text>
<text x="576.6" y="319.2">±0.1</text>
<text x="576.6" y="323.5">±0.1</text>
<text x="558.9" y="327.7">6 UP TO 30</text>
<text x="576.7" y="327.7">±0.2</text>
<text x="557.8" y="332">30 UP TO 120</text>
<text x="576.6" y="332">±0.3</text>
<text x="556.8" y="340.5">315 UP TO 1000</text>
<text x="557.3" y="336.3">120 UP TO 315</text>
<text x="576.6" y="336.3">±0.5</text>
<text x="576.6" y="340.5">±0.8</text>
<text x="415.2" y="346.4">.</text>
<text x="530.3" y="346.5">.</text>
<text x="545.9" y="346.4">.</text>
<text x="556.2" y="344.7">1000 UP TO 2000</text>
<text x="576.6" y="344.7">±1.2</text>
<text x="415.2" y="351.5">.</text>
<text x="530" y="351.3">.</text>
<text x="545.9" y="351.4">.</text>
<text x="558.9" y="349">OVER 2000</text>
<text x="577.6" y="349">±2</text>
</g>
<g font-size="2.4">
<text x="7.7" y="381.5" transform="rotate(-90 7.7 381.5)">Uploading\2022-23\P23Y5\P23Y5B091088.dft</text>
<text x="7.7" y="409.8" transform="rotate(-90 7.7 409.8)">\\SRV01102\ExDM</text>
</g>
<g font-size="2.1">
<text x="558.5" y="232.4">UNSPECIFIED TOL.(FAB)</text>
<text x="559.5" y="234.7">FOR ANGULAR IN mm.</text>
<text x="558.6" y="253.9">UNSPECIFIED TOL.(FAB)</text>
<text x="560.7" y="256.3">FOR LINEAR IN mm.</text>
<text x="558.7" y="292.3">UNSPECIFIED TOL.(M/C)</text>
<text x="559.6" y="294.7">FOR ANGULAR IN mm.</text>
<text x="558.7" y="313.7">UNSPECIFIED TOL.(M/C)</text>
<text x="560.6" y="316.1">FOR LINEAR IN mm.</text>
</g>
</svg>
